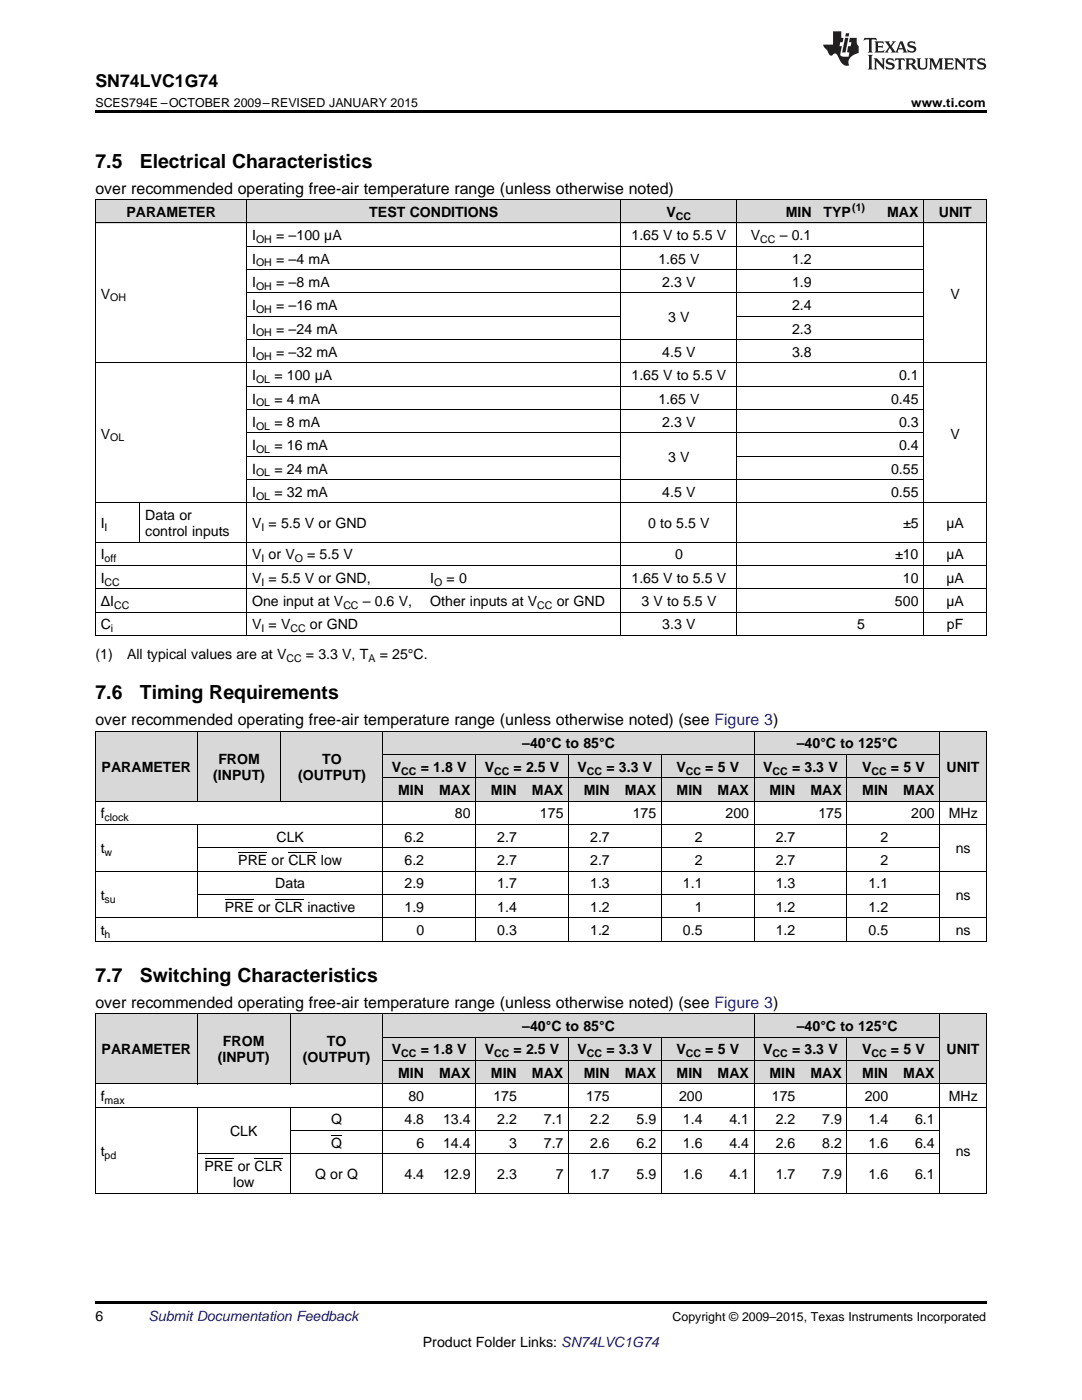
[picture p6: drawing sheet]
<svg xmlns="http://www.w3.org/2000/svg" width="216mm" height="279mm" viewBox="0 0 216 279" stroke-linecap="round" stroke-linejoin="round" font-family="sans-serif">
<g fill="#d8d8d8">
<path d="M19 202.4h20.4v14h-20.4z"/>
<path d="M39.4 202.4h18.5v14h-18.5z"/>
<path d="M57.9 202.4h18.5v14h-18.5z"/>
<path d="M76.4 211.7h9.3v4.7h-9.3z"/>
<path d="M85.7 211.7h9.3v4.7h-9.3z"/>
<path d="M95 211.7h9.2v4.7h-9.2z"/>
<path d="M104.2 211.7h9.3v4.7h-9.3z"/>
<path d="M113.5 211.7h9.3v4.7h-9.3z"/>
<path d="M122.8 211.7h9.2v4.7h-9.2z"/>
<path d="M132 211.7h9.3v4.7h-9.3z"/>
<path d="M141.3 211.7h9.2v4.7h-9.2z"/>
<path d="M150.5 211.7h9.3v4.7h-9.3z"/>
<path d="M159.8 211.7h9.3v4.7h-9.3z"/>
<path d="M169.1 211.7h9.2v4.7h-9.2z"/>
<path d="M178.3 211.7h9.3v4.7h-9.3z"/>
<path d="M187.6 202.4h9.2v14h-9.2z"/>
<path d="M76.4 207h9.3v4.7h-9.3z"/>
<path d="M85.7 207h9.3v4.7h-9.3z"/>
<path d="M95 207h9.2v4.7h-9.2z"/>
<path d="M104.2 207h9.3v4.7h-9.3z"/>
<path d="M113.5 207h9.3v4.7h-9.3z"/>
<path d="M122.8 207h9.2v4.7h-9.2z"/>
<path d="M132 207h9.3v4.7h-9.3z"/>
<path d="M141.3 207h9.2v4.7h-9.2z"/>
<path d="M150.5 207h9.3v4.7h-9.3z"/>
<path d="M159.8 207h9.3v4.7h-9.3z"/>
<path d="M169.1 207h9.2v4.7h-9.2z"/>
<path d="M178.3 207h9.3v4.7h-9.3z"/>
<path d="M76.4 202.4h9.3v4.6h-9.3z"/>
<path d="M85.7 202.4h9.3v4.6h-9.3z"/>
<path d="M95 202.4h9.2v4.6h-9.2z"/>
<path d="M104.2 202.4h9.3v4.6h-9.3z"/>
<path d="M113.5 202.4h9.3v4.6h-9.3z"/>
<path d="M122.8 202.4h9.2v4.6h-9.2z"/>
<path d="M132 202.4h9.3v4.6h-9.3z"/>
<path d="M141.3 202.4h9.2v4.6h-9.2z"/>
<path d="M150.5 202.4h9.3v4.6h-9.3z"/>
<path d="M159.8 202.4h9.3v4.6h-9.3z"/>
<path d="M169.1 202.4h9.2v4.6h-9.2z"/>
<path d="M178.3 202.4h9.3v4.6h-9.3z"/>
<path d="M19 146h20.4v13.9h-20.4z"/>
<path d="M39.4 146h16.7v13.9h-16.7z"/>
<path d="M56.1 146h20.3v13.9h-20.3z"/>
<path d="M76.4 155.3h9.3v4.6h-9.3z"/>
<path d="M85.7 155.3h9.3v4.6h-9.3z"/>
<path d="M95 155.3h9.2v4.6h-9.2z"/>
<path d="M104.2 155.3h9.3v4.6h-9.3z"/>
<path d="M113.5 155.3h9.3v4.6h-9.3z"/>
<path d="M122.8 155.3h9.2v4.6h-9.2z"/>
<path d="M132 155.3h9.3v4.6h-9.3z"/>
<path d="M141.3 155.3h9.2v4.6h-9.2z"/>
<path d="M150.5 155.3h9.3v4.6h-9.3z"/>
<path d="M159.8 155.3h9.3v4.6h-9.3z"/>
<path d="M169.1 155.3h9.2v4.6h-9.2z"/>
<path d="M178.3 155.3h9.3v4.6h-9.3z"/>
<path d="M187.6 146h9.2v13.9h-9.2z"/>
<path d="M76.4 150.6h9.3v4.7h-9.3z"/>
<path d="M85.7 150.6h9.3v4.7h-9.3z"/>
<path d="M95 150.6h9.2v4.7h-9.2z"/>
<path d="M104.2 150.6h9.3v4.7h-9.3z"/>
<path d="M113.5 150.6h9.3v4.7h-9.3z"/>
<path d="M122.8 150.6h9.2v4.7h-9.2z"/>
<path d="M132 150.6h9.3v4.7h-9.3z"/>
<path d="M141.3 150.6h9.2v4.7h-9.2z"/>
<path d="M150.5 150.6h9.3v4.7h-9.3z"/>
<path d="M159.8 150.6h9.3v4.7h-9.3z"/>
<path d="M169.1 150.6h9.2v4.7h-9.2z"/>
<path d="M178.3 150.6h9.3v4.7h-9.3z"/>
<path d="M76.4 146h9.3v4.6h-9.3z"/>
<path d="M85.7 146h9.3v4.6h-9.3z"/>
<path d="M95 146h9.2v4.6h-9.2z"/>
<path d="M104.2 146h9.3v4.6h-9.3z"/>
<path d="M113.5 146h9.3v4.6h-9.3z"/>
<path d="M122.8 146h9.2v4.6h-9.2z"/>
<path d="M132 146h9.3v4.6h-9.3z"/>
<path d="M141.3 146h9.2v4.6h-9.2z"/>
<path d="M150.5 146h9.3v4.6h-9.3z"/>
<path d="M159.8 146h9.3v4.6h-9.3z"/>
<path d="M169.1 146h9.2v4.6h-9.2z"/>
<path d="M178.3 146h9.3v4.6h-9.3z"/>
<path d="M19 39.9h8.9v4.7h-8.9z"/>
<path d="M27.9 39.9h21.3v4.7h-21.3z"/>
<path d="M49.2 39.9h35.6v4.7h-35.6z"/>
<path d="M84.8 39.9h39.1v4.7h-39.1z"/>
<path d="M123.9 39.9h23.1v4.7h-23.1z"/>
<path d="M147 39.9h16.1v4.7h-16.1z"/>
<path d="M163.1 39.9h10.6v4.7h-10.6z"/>
<path d="M173.7 39.9h10.7v4.7h-10.7z"/>
<path d="M184.4 39.9h12.4v4.7h-12.4z"/>
</g>
<g fill="#000">
<path d="M19 22h177.8v.5h-177.8zM19 126.9h.2zM49.1 126.9h.1zM84.7 126.9h.1zM123.8 126.9h.1zM146.9 126.9h.1zM162.9 126.9h.2zM173.6 126.9h.1zM184.3 126.9h.1zM196.7 126.9h.1zM19 187.9h.2zM56 187.9h.1z"/>
<path d="M76.3 187.9h.1zM85.6 187.9h.1zM94.9 187.9h.1zM104.1 187.9h.1zM113.4 187.9h.1zM122.7 187.9h.1zM131.9 187.9h.1zM141.2 187.9h.1zM150.4 187.9h.1zM159.7 187.9h.1zM168.9 187.9h.2zM178.2 187.9h.1z"/>
<path d="M187.5 187.9h.1zM196.7 187.9h.1zM19 238.1l.2 .1zM57.8 238.1l.1 .1zM76.3 238.1l.1 .1zM85.6 238.1l.1 .1zM94.9 238.1l.1 .1zM104.1 238.1l.1 .1zM113.4 238.1l.1 .1zM122.7 238.1l.1 .1zM131.9 238.1l.1 .1zM141.2 238.1l.1 .1z"/>
<path d="M150.4 238.1l.1 .1zM159.7 238.1l.1 .1zM168.9 238.1l.2 .1zM178.2 238.1l.1 .1zM187.5 238.1l.1 .1zM196.7 238.1l.1 .1zM19 259.7h177.8v.5h-177.8z"/>
</g>
<g fill="none" stroke="#000" stroke-width=".2">
<path d="M19 39.8l177.8 .1v87M19.1 39.9v87M49.2 39.9v87M123.9 39.9v87M147 39.9v87M184.3 39.9v87M19 44.5h177.8M49.2 58.5h135.2M49.2 53.8h135.2M49.2 49.2h135.2M19 72.4h177.8M49.2 77.1h135.2"/>
<path d="M49.2 67.8h135.2M49.2 63.1h74.7M147 63.1h37.4M49.2 95.7h135.2M49.2 91.1h74.7M49.2 86.4h135.2M49.2 81.8h135.2M147 91.1h37.4M19 117.5h177.8M19 112.9h177.8M19 108.2h177.8M19 100.4h177.8"/>
<path d="M27.9 100.4v7.9M19 126.8h177.8M19 122.2h177.8M19 159.9h177.8M19 145.9h177.8M19.1 145.9v42M39.4 145.9v14M56 145.9v14M76.4 145.9v42M76.4 155.2h111.2M76.4 150.6h111.2M94.9 150.6v37.3"/>
<path d="M113.4 150.6v37.3M132 150.6v37.3M150.5 145.9v42M169 150.6v37.3M187.5 145.9v42M196.8 145.9v42M19 173.9h177.8M19 164.6h177.8M39.4 164.6v18.6M39.4 178.5h148.2M39.4 169.2h148.2M19 187.8h177.8"/>
<path d="M19 183.2h177.8M19 202.3l177.8 .1v35.8M19 216.3h177.8M19.1 202.4v35.8M39.4 202.4v14M57.9 202.4v14M76.4 202.4v35.8M76.4 211.6h111.2M76.4 207h111.2M94.9 207v31.2M113.4 207v31.2M132 207v31.2"/>
<path d="M150.5 202.4v35.8M169 207v31.2M187.5 202.4v35.8M19 238.1h177.8M19 221h177.8M39.4 221v17.2M39.4 230.3h148.2M57.9 221v17.2M57.9 225.6h129.7"/>
</g>
<g fill="#231f20">
<path d="M172.5 7.6l-.1 .5 .4-.2h.6v.1v2.1l-.2 .4h.9l-.2-.4v-2.1l.1-.1h.5l.5 .2-.2-.5zM174.5 8.3l.2 .3v1.5l-.2 .4h1.8l.2-.6a1.04 1.04 0 0 1-1.3 .2v-.7h.6l.3 .2v-.6l-.3 .2h-.6v-.6l.8-.1 .4 .3-.2-.5zM176.5 8.3l.9 1.1-.9 1.1h.8l-.2-.2 .4-.7 .5 .7-.2 .2h1.5l-.2-.2 .2-.4h.9l.1 .4-.2 .2h1l-.3-.3-.7-1.9h-.5l-.9 2-.8-1 .9-1h-.8l.1 .3-.4 .5-.3-.6 .1-.2zM179.7 8.6l.4 1h-.7zM181.3 8.4a.63 .63 0 0 0-.2 .7 .63 .63 0 0 0 .6 .4l.6 .2 .1 .2a.75 .75 0 0 1-.7 .4 .75 .75 0 0 1-.6-.5l.1 .7 .1-.1a1.11 1.11 0 0 0 1.5-.6 1.13 1.13 0 0 0-1.2-.8l-.1-.4a1.04 1.04 0 0 1 1.2 .2l-.2-.5-.2 .1-.4-.2zM173.2 10.9l.2 .4v2.2l-.2 .4h1l-.3-.4v-2.2l.3-.4zM174.3 11.6l.3 .4v1.5l-.3 .4h.8l-.2-.4v-1.3l1.5 1.7v-1.9l.2-.4h-.7l.2 .4v.9l-1.1-1.3zM177 11.8a.62 .62 0 0 0-.2 .7 .62 .62 0 0 0 .6 .4l.6 .1 .1 .3a.76 .76 0 0 1-.7 .3 .76 .76 0 0 1-.7-.4l.2 .7 .1-.1a1.11 1.11 0 0 0 1.5-.6 1.13 1.13 0 0 0-1.2-.8l-.1-.4a1.04 1.04 0 0 1 1.2 .2l-.2-.6-.2 .1-.5-.1zM178.7 11.6l-.2 .6a.61 .61 0 0 1 .8-.3v1.6l-.2 .4h.9l-.2-.4v-1.6a.63 .63 0 0 1 .7 .3l-.1-.6zM180.6 11.6l.3 .4v1.5l-.3 .4h1l-.2-.2-.1-.8 .6 .2a.76 .76 0 0 0 1.2 .7l-1-1a.58 .58 0 0 0 .6-.5 .58 .58 0 0 0-.5-.6zM181.4 11.9h.1a.45 .45 0 0 1 .5 .1 .45 .45 0 0 1 .1 .5l-.8 .2zM182.9 11.6l.2 .2a2.17 2.17 0 0 0 .3 1.9 .99 .99 0 0 0 1.6-.6v-1.1l.2-.4h-.7l.2 .2a1.92 1.92 0 0 1-.2 1.8 .6 .6 0 0 1-.9-.5v-1.1l.2-.4zM185.4 11.6l.2 .4v1.5l-.2 .4h.7l-.2-.4v-1.4l.8 1.8 .8-1.8v1.4l-.2 .4h.9l-.2-.4v-1.5l.2-.4h-.8l-.6 1.5-.6-1.5zM188.4 11.6l.2 .4v1.5l-.2 .4h1.8l.1-.6a1.04 1.04 0 0 1-1.2 .1v-.6h.5l.4 .2v-.6l-.4 .2h-.5v-.7h.8l.3 .3-.1-.6zM190.5 11.6l.2 .4v1.5l-.2 .4h.7l-.2-.4v-1.3l1.5 1.7v-1.9l.2-.4h-.7l.2 .4v.9l-1.1-1.3zM192.9 11.6l-.1 .6a.61 .61 0 0 1 .7-.3l.1 1.6-.3 .4h1l-.3-.4 .1-1.6a.63 .63 0 0 1 .7 .3l-.1-.6zM195.2 11.8a.62 .62 0 0 0-.2 .7 .62 .62 0 0 0 .6 .4l.6 .1 .1 .3a.76 .76 0 0 1-.7 .3 .76 .76 0 0 1-.6-.4l.1 .7 .1-.1a1.11 1.11 0 0 0 1.6-.6 1.13 1.13 0 0 0-1.3-.8l-.1-.4a1.04 1.04 0 0 1 1.2 .2l-.1-.6-.2 .1-.5-.1z"/>
<path d="M166.2 6.3v2.6h-1.9v.4l.8 .9a.91 .91 0 0 0 1 .8 .56 .56 0 0 1 .5-.3 .56 .56 0 0 1 .5 .3l.4 .8a1.53 1.53 0 0 0 1.9 1.2 1.54 1.54 0 0 1 1-2.1l.9-.3v-1.4a1.52 1.52 0 0 1-.4-1.6h-1.3l-.2 .8h.5l-.2 .8h-.5l-.1 1v.2l.4 .1-.2 .8a1.93 1.93 0 0 1-1.6-.3l.3-1.8h-.5l.2-.8h.4l.2-.8h-.4v-1.3zM168.6 7.6l-.6 2.9h.7l.6-2.9zM168.8 6.6l-.1 .7h.6l.2-.7z"/>
</g>
<path d="M44.9 179.5h5.8M47.6 170.2h5.7M54.9 179.5h5.6M57.5 170.2h5.7M40.8 231.2h5.8M50.8 231.2h5.6M66.1 226.6h2.2" fill="none" stroke="#000" stroke-width=".2"/>
<g font-size="3.9">
<text x="19" y="33.5">7.5</text>
<text x="27.9" y="33.5">Electrical Characteristics</text>
<text x="19" y="139.6">7.6</text>
<text x="27.9" y="139.6">Timing Requirements</text>
<text x="19" y="196">7.7</text>
<text x="27.9" y="196">Switching Characteristics</text>
</g>
<text font-size="3.5" x="19" y="17.3">SN74LVC1G74</text>
<g font-size="3.2">
<text x="19" y="38.6">over recommended operating free-air temperature range (unless otherwise noted)</text>
<text x="19" y="144.7">over recommended operating free-air temperature range (unless otherwise noted) (see Figure 3)</text>
<text x="19" y="201.1">over recommended operating free-air temperature range (unless otherwise noted) (see Figure 3)</text>
</g>
<g font-size="2.8">
<text x="25.2" y="43.3">PARAMETER</text>
<text x="50.3" y="47.9">I</text>
<text x="55.1" y="47.9">= –100 µA</text>
<text x="73.7" y="43.3">TEST CONDITIONS</text>
<text x="126" y="47.9">1.65 V to 5.5 V</text>
<text x="133" y="43.3">V</text>
<text x="149.8" y="47.9">V</text>
<text x="155.6" y="47.9">– 0.1</text>
<text x="156.8" y="43.3">MIN</text>
<text x="164.3" y="43.3">TYP</text>
<text x="177" y="43.3">MAX</text>
<text x="187.3" y="43.3">UNIT</text>
<text x="50.3" y="52.6">I</text>
<text x="55.1" y="52.6">= –4 mA</text>
<text x="131.4" y="52.6">1.65 V</text>
<text x="158" y="52.6">1.2</text>
<text x="20.1" y="59.6">V</text>
<text x="50.3" y="57.3">I</text>
<text x="55.1" y="57.3">= –8 mA</text>
<text x="132.2" y="57.3">2.3 V</text>
<text x="158" y="57.3">1.9</text>
<text x="189.7" y="59.6">V</text>
<text x="50.3" y="61.9">I</text>
<text x="55.1" y="61.9">= –16 mA</text>
<text x="133.3" y="64.2">3 V</text>
<text x="158" y="61.9">2.4</text>
<text x="50.3" y="66.6">I</text>
<text x="50.3" y="71.2">I</text>
<text x="55.1" y="66.6">= –24 mA</text>
<text x="55.1" y="71.2">= –32 mA</text>
<text x="132.2" y="71.2">4.5 V</text>
<text x="158" y="66.6">2.3</text>
<text x="158" y="71.2">3.8</text>
<text x="50.3" y="75.9">I</text>
<text x="54.8" y="75.9">= 100 µA</text>
<text x="126" y="75.9">1.65 V to 5.5 V</text>
<text x="179.4" y="75.9">0.1</text>
<text x="50.3" y="80.5">I</text>
<text x="54.8" y="80.5">= 4 mA</text>
<text x="131.4" y="80.5">1.65 V</text>
<text x="177.8" y="80.5">0.45</text>
<text x="20.1" y="87.5">V</text>
<text x="50.3" y="85.2">I</text>
<text x="50.3" y="89.9">I</text>
<text x="54.8" y="85.2">= 8 mA</text>
<text x="54.8" y="89.9">= 16 mA</text>
<text x="132.2" y="85.2">2.3 V</text>
<text x="179.4" y="85.2">0.3</text>
<text x="179.4" y="89.9">0.4</text>
<text x="189.7" y="87.5">V</text>
<text x="50.3" y="94.5">I</text>
<text x="54.8" y="94.5">= 24 mA</text>
<text x="133.3" y="92.2">3 V</text>
<text x="177.8" y="94.5">0.55</text>
<text x="50.3" y="99.2">I</text>
<text x="54.8" y="99.2">= 32 mA</text>
<text x="132.2" y="99.2">4.5 V</text>
<text x="177.8" y="99.2">0.55</text>
<text x="20.1" y="105.4">I</text>
<text x="29" y="103.8">Data or</text>
<text x="29" y="107">control inputs</text>
<text x="50.3" y="105.4">V = 5.5 V or GND</text>
<text x="129.3" y="105.4">0 to 5.5 V</text>
<text x="180.2" y="105.4">±5</text>
<text x="188.8" y="105.4">µA</text>
<text x="20.1" y="111.7">I</text>
<text x="50.3" y="111.7">V or V</text>
<text x="61.3" y="111.7">= 5.5 V</text>
<text x="134.7" y="111.7">0</text>
<text x="178.6" y="111.7">±10</text>
<text x="188.8" y="111.7">µA</text>
<text x="20.1" y="116.3">I</text>
<text x="50.3" y="116.3">V = 5.5 V or GND,</text>
<text x="85.9" y="116.3">I</text>
<text x="89.1" y="116.3">= 0</text>
<text x="126" y="116.3">1.65 V to 5.5 V</text>
<text x="180.2" y="116.3">10</text>
<text x="188.8" y="116.3">µA</text>
<text x="20.1" y="121">ΔI</text>
<text x="20.1" y="125.6">C</text>
<text x="50.3" y="121">One input at V</text>
<text x="50.3" y="125.6">V = V</text>
<text x="61.8" y="125.6">or GND</text>
<text x="72.4" y="121">– 0.6 V,</text>
<text x="85.9" y="121">Other inputs at V</text>
<text x="111.1" y="121">or GND</text>
<text x="128" y="121">3 V to 5.5 V</text>
<text x="132.2" y="125.6">3.3 V</text>
<text x="171.1" y="125.6">5</text>
<text x="178.6" y="121">500</text>
<text x="188.8" y="121">µA</text>
<text x="188.9" y="125.6">pF</text>
<text x="19" y="131.5">(1)</text>
<text x="25.4" y="131.5">All typical values are at V</text>
<text x="61" y="131.5">= 3.3 V, T</text>
<text x="75.8" y="131.5">= 25°C.</text>
<text x="104.2" y="149.4">–40°C to 85°C</text>
<text x="159" y="149.4">–</text>
<text x="160.5" y="149.4">40°C to 125°C</text>
<text x="20.3" y="154">PARAMETER</text>
<text x="42.5" y="155.6">(INPUT)</text>
<text x="43.6" y="152.4">FROM</text>
<text x="59.5" y="155.6">(OUTPUT)</text>
<text x="64.3" y="152.4">TO</text>
<text x="78.2" y="154">V</text>
<text x="84" y="154">=</text>
<text x="86.5" y="154">1.8 V</text>
<text x="96.7" y="154">V</text>
<text x="102.5" y="154">=</text>
<text x="105" y="154">2.5 V</text>
<text x="115.3" y="154">V</text>
<text x="121" y="154">=</text>
<text x="123.5" y="154">3.3 V</text>
<text x="135" y="154">V</text>
<text x="140.7" y="154">= 5 V</text>
<text x="152.3" y="154">V</text>
<text x="158" y="154">=</text>
<text x="160.5" y="154">3.3 V</text>
<text x="172" y="154">V</text>
<text x="177.8" y="154">= 5 V</text>
<text x="188.9" y="154">UNIT</text>
<text x="79.4" y="158.7">MIN</text>
<text x="87.6" y="158.7">MAX</text>
<text x="98" y="158.7">MIN</text>
<text x="106.2" y="158.7">MAX</text>
<text x="116.5" y="158.7">MIN</text>
<text x="124.7" y="158.7">MAX</text>
<text x="135" y="158.7">MIN</text>
<text x="143.2" y="158.7">MAX</text>
<text x="153.5" y="158.7">MIN</text>
<text x="161.7" y="158.7">MAX</text>
<text x="172" y="158.7">MIN</text>
<text x="180.2" y="158.7">MAX</text>
<text x="20.1" y="163.3">f</text>
<text x="55.2" y="168">CLK</text>
<text x="80.7" y="168">6.2</text>
<text x="90.8" y="163.3">80</text>
<text x="99.2" y="168">2.7</text>
<text x="107.7" y="163.3">175</text>
<text x="117.8" y="168">2.7</text>
<text x="126.3" y="163.3">175</text>
<text x="138.6" y="168">2</text>
<text x="144.8" y="163.3">200</text>
<text x="154.8" y="168">2.7</text>
<text x="163.3" y="163.3">175</text>
<text x="175.7" y="168">2</text>
<text x="181.8" y="163.3">200</text>
<text x="189.3" y="163.3">MHz</text>
<text x="20.1" y="170.3">t</text>
<text x="47.6" y="172.6">PRE or CLR low</text>
<text x="80.7" y="172.6">6.2</text>
<text x="99.2" y="172.6">2.7</text>
<text x="117.8" y="172.6">2.7</text>
<text x="138.6" y="172.6">2</text>
<text x="154.8" y="172.6">2.7</text>
<text x="175.7" y="172.6">2</text>
<text x="190.7" y="170.3">ns</text>
<text x="20.1" y="179.6">t</text>
<text x="54.9" y="177.3">Data</text>
<text x="80.7" y="177.3">2.9</text>
<text x="99.2" y="177.3">1.7</text>
<text x="117.8" y="177.3">1.3</text>
<text x="136.3" y="177.3">1.1</text>
<text x="154.8" y="177.3">1.3</text>
<text x="173.3" y="177.3">1.1</text>
<text x="190.7" y="179.6">ns</text>
<text x="44.9" y="182">PRE or CLR inactive</text>
<text x="80.7" y="182">1.9</text>
<text x="99.2" y="182">1.4</text>
<text x="117.8" y="182">1.2</text>
<text x="138.6" y="182">1</text>
<text x="154.8" y="182">1.2</text>
<text x="173.3" y="182">1.2</text>
<text x="20.1" y="186.6">t</text>
<text x="83.1" y="186.6">0</text>
<text x="99.2" y="186.6">0.3</text>
<text x="117.8" y="186.6">1.2</text>
<text x="136.3" y="186.6">0.5</text>
<text x="154.8" y="186.6">1.2</text>
<text x="173.3" y="186.6">0.5</text>
<text x="190.7" y="186.6">ns</text>
<text x="44.5" y="208.8">FROM</text>
<text x="65.2" y="208.8">TO</text>
<text x="104.2" y="205.8">–40°C to 85°C</text>
<text x="159" y="205.8">–</text>
<text x="160.5" y="205.8">40°C to 125°C</text>
<text x="20.3" y="210.4">PARAMETER</text>
<text x="43.5" y="212">(INPUT)</text>
<text x="60.4" y="212">(OUTPUT)</text>
<text x="78.2" y="210.4">V</text>
<text x="79.4" y="215.1">MIN</text>
<text x="84" y="210.4">=</text>
<text x="86.5" y="210.4">1.8 V</text>
<text x="87.6" y="215.1">MAX</text>
<text x="96.7" y="210.4">V</text>
<text x="98" y="215.1">MIN</text>
<text x="102.5" y="210.4">=</text>
<text x="105" y="210.4">2.5 V</text>
<text x="106.2" y="215.1">MAX</text>
<text x="115.3" y="210.4">V</text>
<text x="116.5" y="215.1">MIN</text>
<text x="121" y="210.4">=</text>
<text x="123.5" y="210.4">3.3 V</text>
<text x="124.7" y="215.1">MAX</text>
<text x="135" y="210.4">V</text>
<text x="135" y="215.1">MIN</text>
<text x="140.7" y="210.4">= 5 V</text>
<text x="143.2" y="215.1">MAX</text>
<text x="152.3" y="210.4">V</text>
<text x="153.5" y="215.1">MIN</text>
<text x="158" y="210.4">=</text>
<text x="160.5" y="210.4">3.3 V</text>
<text x="161.7" y="215.1">MAX</text>
<text x="172" y="210.4">V</text>
<text x="172" y="215.1">MIN</text>
<text x="177.8" y="210.4">= 5 V</text>
<text x="180.2" y="215.1">MAX</text>
<text x="188.9" y="210.4">UNIT</text>
<text x="20.1" y="219.7">f</text>
<text x="81.5" y="219.7">80</text>
<text x="98.5" y="219.7">175</text>
<text x="117" y="219.7">175</text>
<text x="135.5" y="219.7">200</text>
<text x="154" y="219.7">175</text>
<text x="172.5" y="219.7">200</text>
<text x="189.3" y="219.7">MHz</text>
<text x="45.9" y="226.7">CLK</text>
<text x="66.1" y="224.4">Q</text>
<text x="80.7" y="224.4">4.8</text>
<text x="88.4" y="224.4">13.4</text>
<text x="99.2" y="224.4">2.2</text>
<text x="108.5" y="224.4">7.1</text>
<text x="117.8" y="224.4">2.2</text>
<text x="127" y="224.4">5.9</text>
<text x="136.3" y="224.4">1.4</text>
<text x="145.6" y="224.4">4.1</text>
<text x="154.8" y="224.4">2.2</text>
<text x="164.1" y="224.4">7.9</text>
<text x="173.3" y="224.4">1.4</text>
<text x="182.6" y="224.4">6.1</text>
<text x="20.1" y="230.6">t</text>
<text x="40.8" y="233.7">PRE or CLR</text>
<text x="66.1" y="229.1">Q</text>
<text x="83.1" y="229.1">6</text>
<text x="88.4" y="229.1">14.4</text>
<text x="101.6" y="229.1">3</text>
<text x="108.5" y="229.1">7.7</text>
<text x="117.8" y="229.1">2.6</text>
<text x="127" y="229.1">6.2</text>
<text x="136.3" y="229.1">1.6</text>
<text x="145.6" y="229.1">4.4</text>
<text x="154.8" y="229.1">2.6</text>
<text x="164.1" y="229.1">8.2</text>
<text x="173.3" y="229.1">1.6</text>
<text x="182.6" y="229.1">6.4</text>
<text x="190.7" y="230.6">ns</text>
<text x="46.5" y="236.9">low</text>
<text x="62.9" y="235.3">Q or Q</text>
<text x="80.7" y="235.3">4.4</text>
<text x="88.4" y="235.3">12.9</text>
<text x="99.2" y="235.3">2.3</text>
<text x="110.9" y="235.3">7</text>
<text x="117.8" y="235.3">1.7</text>
<text x="127" y="235.3">5.9</text>
<text x="136.3" y="235.3">1.6</text>
<text x="145.6" y="235.3">4.1</text>
<text x="154.8" y="235.3">1.7</text>
<text x="164.1" y="235.3">7.9</text>
<text x="173.3" y="235.3">1.6</text>
<text x="182.6" y="235.3">6.1</text>
<text x="19" y="263.6">6</text>
<text x="84.4" y="268.9">Product Folder Links: SN74LVC1G74</text>
</g>
<text font-size="2.8" fill="#0000c8" x="29.6" y="263.6">Submit Documentation Feedback</text>
<g font-size="2.5">
<text x="19" y="21.4">SCES794E –OCTOBER 2009–REVISED JANUARY 2015</text>
<text x="181.8" y="21.4">www.ti.com</text>
<text x="134.2" y="263.6">Copyright © 2009–2015, Texas Instruments Incorporated</text>
</g>
<g font-size="2.1">
<text x="134.9" y="43.9">CC</text>
<text x="170.1" y="42.2">(1)</text>
<text x="51.1" y="48.5">OH</text>
<text x="51.1" y="53.2">OH</text>
<text x="151.7" y="48.5">CC</text>
<text x="51.1" y="57.8">OH</text>
<text x="22" y="60.1">OH</text>
<text x="51.1" y="62.5">OH</text>
<text x="51.1" y="67.1">OH</text>
<text x="51.1" y="71.8">OH</text>
<text x="51.1" y="76.4">OL</text>
<text x="51.1" y="81.1">OL</text>
<text x="22" y="88.1">OL</text>
<text x="51.1" y="85.8">OL</text>
<text x="51.1" y="90.4">OL</text>
<text x="51.1" y="95.1">OL</text>
<text x="51.1" y="99.7">OL</text>
<text x="20.9" y="106">I</text>
<text x="52.2" y="106">I</text>
<text x="20.9" y="112.2">off</text>
<text x="52.2" y="112.2">I</text>
<text x="58.8" y="112.2">O</text>
<text x="20.9" y="116.9">CC</text>
<text x="52.2" y="116.9">I</text>
<text x="86.6" y="116.9">O</text>
<text x="22.8" y="121.5">CC</text>
<text x="68.5" y="121.5">CC</text>
<text x="107.2" y="121.5">CC</text>
<text x="22.1" y="126.2">i</text>
<text x="52.2" y="126.2">I</text>
<text x="58" y="126.2">CC</text>
<text x="57.1" y="132">CC</text>
<text x="73.5" y="132">A</text>
<text x="80.1" y="154.6">CC</text>
<text x="98.6" y="154.6">CC</text>
<text x="117.1" y="154.6">CC</text>
<text x="136.8" y="154.6">CC</text>
<text x="154.2" y="154.6">CC</text>
<text x="173.9" y="154.6">CC</text>
<text x="20.9" y="163.9">clock</text>
<text x="20.9" y="170.9">w</text>
<text x="20.9" y="180.2">su</text>
<text x="20.9" y="187.2">h</text>
<text x="80.1" y="211">CC</text>
<text x="98.6" y="211">CC</text>
<text x="117.1" y="211">CC</text>
<text x="136.8" y="211">CC</text>
<text x="154.2" y="211">CC</text>
<text x="173.9" y="211">CC</text>
<text x="20.9" y="220.3">max</text>
<text x="20.9" y="231.2">pd</text>
</g>
</svg>
